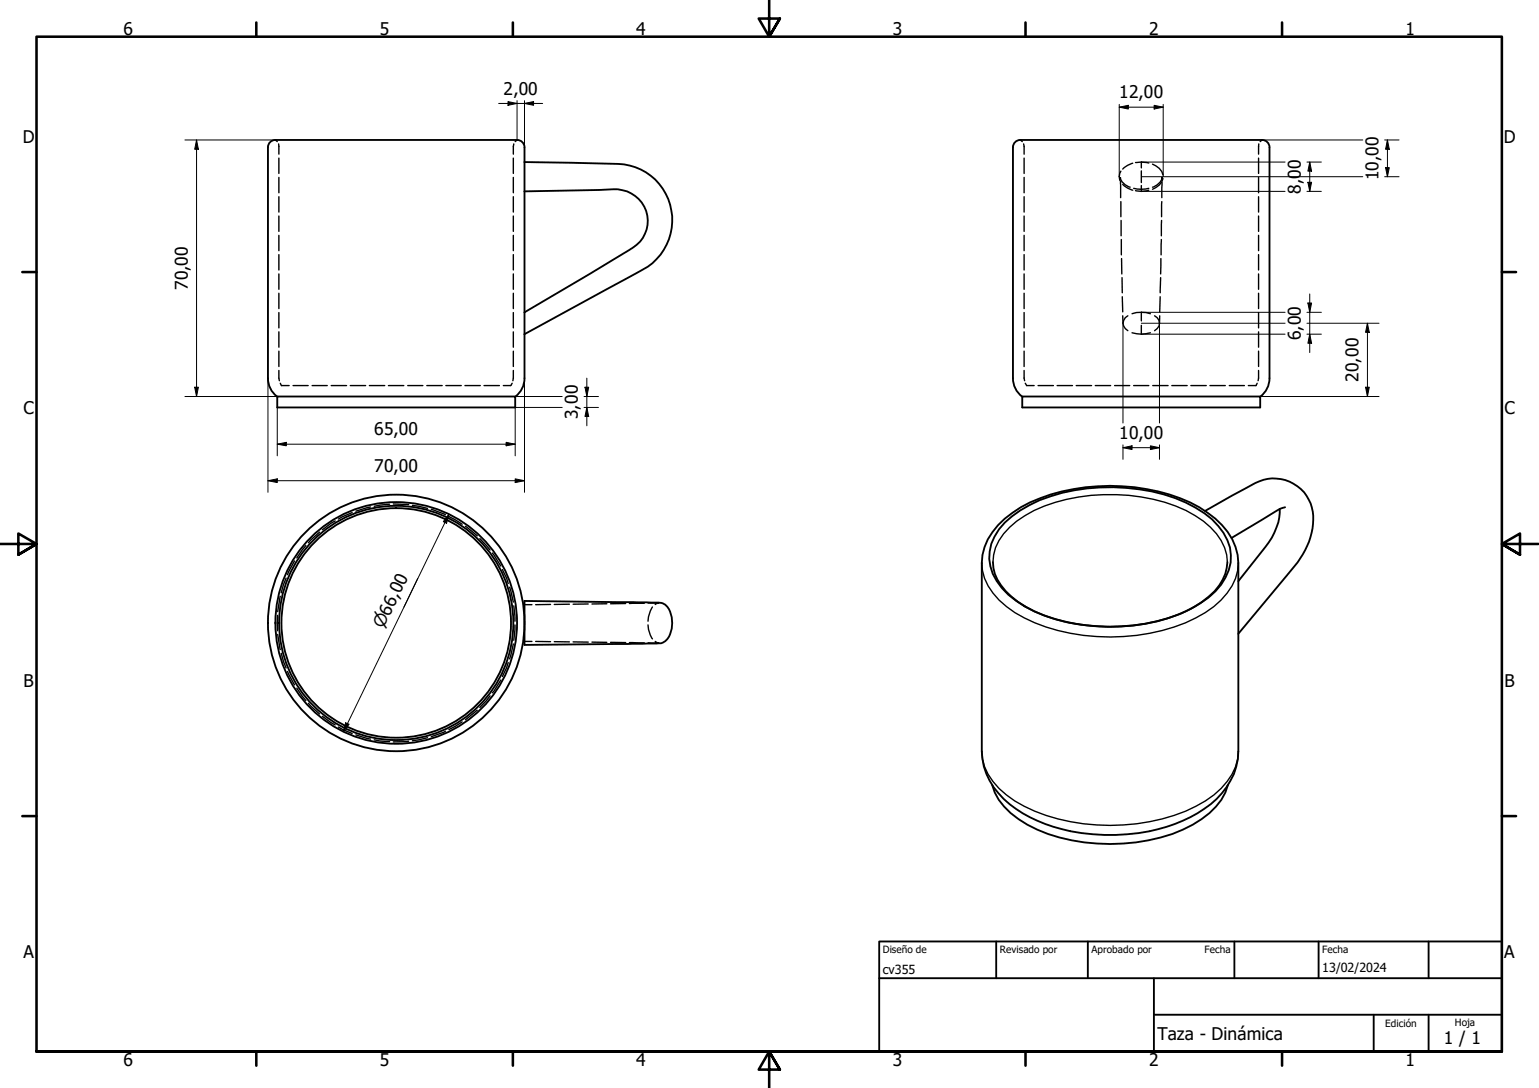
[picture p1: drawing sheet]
<svg xmlns="http://www.w3.org/2000/svg" width="420mm" height="297mm" viewBox="0 0 420 297" stroke-linecap="round" stroke-linejoin="round" font-family="sans-serif">
<!-- layer: Oculto (ISO) -->
<g fill="none" stroke="#000" stroke-width=".38">
<path d="M75.2 38.2l.5 .5M76.1 39.3v2.8M140.3 39.3l-.2 2.8M141.2 38.2l-.5 .5M278.6 38.2l.5 .5M279.5 39.3l.1 2.8M343.7 39.3l-.1 2.8M344.6 38.2l-.6 .5M76.1 43.2v4.2M76.1 48.4v4.2M76.1 53.7v4.2M76.1 59v4.2"/>
<path d="M140.1 43.2v4.2M140.1 48.4v4.2M140.1 53.7v4.2M140.1 59v4.2M279.6 43.2v4.2M279.6 48.4v4.2M279.6 53.7v4.2M279.6 59v4.2M305.9 49.8v4.2M305.9 48.8v-.2a3.4 3.4 0 0 0 2.6 2.5M306 46.7a2.73 2.73 0 0 0 0 3M306 55v4.2"/>
<path d="M306.5 50.3a6.1 6.1 0 0 0 2.7 1.6M309.2 44.6a6.1 6.1 0 0 0-2.7 1.6M309.5 51.4a8.5 8.5 0 0 0 4.1 0M310 52.1l1.6 .1M311.6 44.2l2 .3M311.6 44.2l-1.6 .2M311.6 44.2v1.6M311.6 46.7v3.1M311.6 50.7v1.5M313.6 51.9l-2 .3M314.6 44.8a4.3 4.3 0 0 1 2.9 2.9M317.2 55l-.1 4.2"/>
<path d="M317.2 48.8v-.2a3.4 3.4 0 0 1-2.6 2.5M317.2 49.8v4.2M317.5 48.8a4.3 4.3 0 0 1-2.9 2.9M343.6 43.2v4.2M343.6 48.4v4.2M343.6 53.7v4.2M343.6 59v4.2M76.1 64.2v4.2M76.1 69.5v4.2M76.1 74.8v4.2M140.1 64.2v4.2M140.1 69.5v4.2"/>
<path d="M140.1 74.8v4.2M279.6 64.2v4.2M279.6 69.5v4.2M279.6 74.8v4.2M306.1 60.2v4.2M306.1 65.4v4.2M306.2 70.6l.1 4.2M306.3 75.8l.1 4.1M316.9 75.8l-.2 4.1M316.9 70.6v4.2M317.1 65.4l-.1 4.2M317.1 60.2v4.2"/>
<path d="M343.6 64.2v4.2M343.6 69.5v4.2M343.6 74.8v4.2M76.1 80.1v4.2M76.1 85.3v4.2M76.1 90.6v4.2M76.1 95.9v4.2M140.1 80.1v4.2M140.1 85.3v4.2M140.1 90.6v4.2M140.1 95.9v4.2M279.6 80.1v4.2"/>
<path d="M279.6 85.3v4.2M279.6 90.6v4.2M279.6 95.9v4.2M306.4 81l.1 4.1M306.5 86.2l.1 2.1M307.9 86.2a2.21 2.21 0 0 0-1.3 2.1 2.21 2.21 0 0 0 1.3 2M309.1 90.9l2.5 .3M311.6 85.3l2.5 .3M311.6 85.3l-2.5 .3M311.6 85.3v2.3M311.6 88.8v2.4M314.1 90.9l-2.5 .3"/>
<path d="M315.2 86.2a2.21 2.21 0 0 1 1.3 2.1 2.21 2.21 0 0 1-1.3 2M316.6 86.2l-.1 2.1M316.7 81l-.1 4.1M343.6 80.1v4.2M343.6 85.3v4.2M343.6 90.6v4.2M343.6 95.9v4.2M76.1 101.1l.2 2.8M76.5 104.6l.3 .7h2.1M80 105.3h4.1M85.2 105.3h4.1M90.4 105.3h4.2"/>
<path d="M95.6 105.3h4.2M100.8 105.3h4.2M106 105.3h4.2M111.3 105.3h4.1M116.5 105.3h4.2M121.7 105.3h4.2M126.9 105.3h4.2M132.1 105.3h4.2M139.8 104.6l-.4 .7h-2M140.1 101.1l-.1 2.8M279.6 101.1l.1 2.8M279.9 104.6l.4 .7h2"/>
<path d="M283.4 105.3h4.2M288.6 105.3h4.2M293.8 105.3h4.2M299 105.3h4.2M304.3 105.3h4.1M309.5 105.3h4.1M314.7 105.3h4.2M319.9 105.3h4.2M325.1 105.3h4.2M330.3 105.3h4.2M335.6 105.3h4.1M343.2 104.6l-.3 .7h-2.1"/>
<path d="M343.6 101.1l-.1 2.8M96.1 139.9l-3.7 1.8M101.2 138.4l-4 1.2M106.4 137.7l-4.2 .5M107.4 137.6l4.2 .2M112.6 138l4.1 .8M117.7 139.1l3.9 1.4M78.1 157.8l-1.3 4M80.4 153.1l-1.9 3.8M83.5 149l-2.5 3.3M87.2 145.3l-3 2.9M91.5 142.2l-3.5 2.4"/>
<path d="M122.6 141l3.6 2.1M127.1 143.7l3.2 2.6M131 147.1l2.8 3.1M134.4 151l2.3 3.5M137.2 155.5l1.1 2.3 .4 1.5M75.8 168v4.2M75.8 173.2l.7 4.1M76.5 162.8l-.7 4.2M76.8 178.4l1.3 4M139.1 160.3l1 4.1M140.1 175.8l-1 4.1M140.3 165.4l.3 4.2"/>
<path d="M140.6 170.6l-.3 4.2M143.2 165.1h2M143.2 175.1h2M146.2 175.1l4.1 .1M150.3 165l-4.1 .1M151.3 175.2h4.1M155.4 165h-4.1M156.5 175.2l4.1 .1M160.6 164.9l-4.1 .1M161.6 175.3l4.1 .1M165.7 164.8l-4.1 .1M166.7 175.4h4.1"/>
<path d="M170.8 164.8h-4.1M171.8 175.4l4.1 .1M175.9 164.7l-4.1 .1M176.9 164.6h3l-1 .4M176.9 170.6a7 7 0 0 0 1.2 3.8M178.1 165.7a7.8 7.8 0 0 0-1.2 3.9M178.9 175.1l1 .5-3-.1M78.5 183.3l1.9 3.7M81 187.9l2.5 3.3M84.2 192l3 2.9M88 195.6l3.5 2.3M92.4 198.5l3.7 1.8"/>
<path d="M121.6 199.6l-3.9 1.6M126.2 197.1l-3.6 2.1M130.3 193.9l-3.2 2.6M133.8 190l-2.8 3.2M136.7 185.7l-2.3 3.5M138.7 180.9l-1.5 3.8M97.2 200.6l4 1.2M102.2 202l4.2 .5M111.6 202.4l-4.2 .2M116.7 201.4l-4.1 .8"/>
</g>
<!-- layer: Visible (ISO) -->
<g fill="none" stroke="#000" stroke-width=".51">
<path d="M75.2 38.2a2 2 0 0 0-2 2M75.2 38.2h66M141.2 38.2a2 2 0 0 1 2 2M278.5 38.2a2 2 0 0 0-2 2M278.6 38.2h66M344.6 38.2a2 2 0 0 1 2 2M73.2 40.2v63.1a6.3 6.3 0 0 0 2.5 5M143.2 44.2l25.6 .6a15.4 15.4 0 0 1 14.5 12.7 15.4 15.4 0 0 1-9.2 16.9l-30.9 16.8M143.2 52.2l20.4-.3a19.3 19.3 0 0 1 7.6 .3 8.7 8.7 0 0 1 5.6 7.9 8.7 8.7 0 0 1-5.1 8.2l-28.5 17M143.2 40.2v63.1a6.3 6.3 0 0 1-2.5 5M276.5 40.2v63.1a6.3 6.3 0 0 0 2.5 5M346.6 40.2v63.1a6.3 6.3 0 0 1-2.5 5"/>
<path d="M75.7 108.3h65v2.9h-65zM279.1 108.3h64.9v2.9h-64.9zM329 139.5l12.9-7.2a10.9 10.9 0 0 1 11.7 .1 10.9 10.9 0 0 1 4.9 10.7 20.3 20.3 0 0 1-4.2 10.4l-16.2 19.5M349.4 138.9a16.5 16.5 0 0 1-3.9 10.4l-7.4 9.4M350.8 138.5l-2.2 .9-12.4 7.5M271.1 153.5a12.5 12.5 0 0 0 5 9.4 38.1 38.1 0 0 0 20.6 7.8 49.9 49.9 0 0 0 29.4-5 16.4 16.4 0 0 0 8.8-10.6l.2-1.6M272.5 143.4a36.2 36.2 0 0 1 20.6-9.9 53.4 53.4 0 0 1 34.3 5 21.3 21.3 0 0 1 9.9 10.8l.6 2.2 .2 2.2v51.5a19.5 19.5 0 0 1-9.4 15.6 47 47 0 0 1-30.4 7 40.4 40.4 0 0 1-24.2-9.6 18.7 18.7 0 0 1-6.1-13v-51.5a15.2 15.2 0 0 1 4.5-10.3zM274.3 142.7a37.7 37.7 0 0 1 22.6-9.4 52.8 52.8 0 0 1 26.8 3.9 24.2 24.2 0 0 1 10.3 8.3 11.8 11.8 0 0 1-.6 14.1 29.1 29.1 0 0 1-14.1 9 53.5 53.5 0 0 1-36.9-1.7 21.8 21.8 0 0 1-11.4-10.3 12.4 12.4 0 0 1 3.3-13.9zM143.2 164.1l34.5 .4a5.1 5.1 0 0 1 4.5 1.2 7.7 7.7 0 0 1-.6 9.4 5.5 5.5 0 0 1-3.9 .6l-34.5 .4zM270.9 214.4a18.4 18.4 0 0 0 9.6 10.8 51.1 51.1 0 0 0 36.4 3.4 31 31 0 0 0 15.1-8.4l1.4-1.8 1.1-2 .7-2"/>
<circle cx="108.2" cy="170.1" r="31.3"/>
<circle cx="108.2" cy="170.1" r="32"/>
<circle cx="108.2" cy="170.1" r="35"/>
<circle cx="108.2" cy="170.1" r="33"/>
</g>
<!-- layer: Visible fina (ISO) -->
<path d="M268 153.7a15.5 15.5 0 0 0 6.8 11.9 45.1 45.1 0 0 0 24.6 8.2 53.4 53.4 0 0 0 27.1-5.1 21.3 21.3 0 0 0 10.8-10.8l.6-2.1 .2-2.1M271.1 153.5a14.3 14.3 0 0 1 6.5-11.2 42.5 42.5 0 0 1 23.7-7.2 46.4 46.4 0 0 1 25 5.7 17 17 0 0 1 8.6 10.7l.2 2M268 205.2a15.5 15.5 0 0 0 6.8 11.8 45.1 45.1 0 0 0 24.6 8.2 53.4 53.4 0 0 0 27.1-5.1 21.3 21.3 0 0 0 10.8-10.8l.6-2.1 .2-2" fill="none" stroke="#000" stroke-width=".38"/>
<!-- layer: Borde (ISO) -->
<g fill="none" stroke="#000" stroke-width=".7">
<path d="M70 6.1v3.9M140 6.1v3.9M210 0v10l-2.9-4.9h5.8l-2.9 4.9 2.9-4.9M280 6.1v3.9M350 6.1v3.9M6.1 74.3h3.9M410 74.3h3.9M0 148.5h10l-5-2.8v5.7l5-2.9-5 2.9M420 148.5h-10l5-2.8v5.7l-5-2.9 5 2.9M6.1 222.8h3.9M410 222.8h3.9M10 287.1v-277.1h400v277.1h-400h400"/>
<path d="M70 287.1v3.8M140 287.1v3.8M212.9 292l-2.9-4.9 2.9 4.9h-5.8l2.9-4.9v9.9M280 287.1v3.8M350 287.1v3.8"/>
</g>
<path d="M240 257h170v30.1h-170zM272 257v10.1M297 257v10.1M337 257v10.1M360 257v10.1M390 257v10.1M240 267.1h170M315 277h95M315 267.1v20M375 277v10.1M390 277v10.1" fill="none" stroke="#000" stroke-width=".51"/>
<!-- layer: Cota (ISO) -->
<g fill="none" stroke="#000" stroke-width=".27">
<path d="M50.5 38.2h24.7M53.7 38.2l.5 2.6h-1.1zM53.7 38.2v70.1M136.1 28.2h12M138.7 27.7l2.5 .5-2.5 .6zM141.2 27.5v10.7M143.2 28.2l2.5-.5v1.1zM143.2 27.5v12.7M305.6 29.3l2.4-.5v1zM305.6 29.3h12M305.6 28.5v19.7M315.1 28.8l2.5 .5-2.5 .5z"/>
<path d="M317.6 28.5v19.7M344.6 38.2h27.4M378 38.2h4M378.8 38.2l.5 2.6h-1zM378.8 38.2v10M311.6 52.2h39.2M311.6 44.2h39.2M311.6 48.2h60.4M356.8 52.2h3.9M356.8 44.2h3.9M357.1 49.8h1l-.5 2.4zM357.6 44.2l.5 2.5h-1z"/>
<path d="M357.6 44.2v8M378 48.2h4M378.3 45.8h1l-.5 2.4zM306.6 88.3v27.2M311.6 91.2h39.2M311.6 85.3h39.2M311.6 88.3h39.2M316.5 88.3v27.2M356.8 91.2h3.9M356.8 85.3h3.9M356.8 88.3h19.7M357.1 82.7h1l-.5 2.6z"/>
<path d="M357.6 91.2l.5 2.5h-1zM357.6 80.2v16.1M373.3 88.3l.5 2.4h-1zM373.3 88.3v20M50.5 108.3h25.2M53.1 105.7h1.1l-.5 2.6zM73.2 103.2v31.2M75.7 111.2v13.2M140.7 108.3h12.8M143.2 103.2v31.2M153.5 111.2h-12.8v13.2M159.4 108.3h4"/>
<path d="M159.4 111.2h4M159.7 105.7h1l-.5 2.6zM160.2 111.2l.5 2.5h-1zM160.2 103.2v13.1M344 108.3h32.5M372.8 105.7h1l-.5 2.6zM73.2 131.2l2.5-.5v1zM73.2 131.2h70M75.7 121.3l2.5-.5v.9zM75.7 121.3h65M138.2 120.8l2.5 .5-2.5 .4zM140.7 130.7l2.5 .5-2.5 .5z"/>
<path d="M306.6 122.2l2.5-.5v1zM306.6 122.2h9.9M306.6 121.5v3.9M314.1 121.7l2.4 .5-2.4 .5zM316.5 121.5v3.9M114 157.9l-3.7 7.8M122.6 140.4l-.7 2.5-.9-.5zM122.6 140.4l-28.9 59.4M94.4 197.3l.9 .4-1.6 2.1z"/>
</g>
<g fill="#000">
<path d="M138.7 27.7l2.5 .5-2.5 .6z" fill-rule="evenodd"/>
<path d="M143.2 28.2l2.5-.5v1.1z" fill-rule="evenodd"/>
<path d="M305.6 29.3l2.4-.5v1z" fill-rule="evenodd"/>
<path d="M315.1 28.8l2.5 .5-2.5 .5z" fill-rule="evenodd"/>
<path d="M53.7 38.2l.5 2.6h-1.1z" fill-rule="evenodd"/>
<path d="M357.1 49.8h1l-.5 2.4z" fill-rule="evenodd"/>
<path d="M357.6 44.2l.5 2.5h-1z" fill-rule="evenodd"/>
<path d="M378.3 45.8h1l-.5 2.4z" fill-rule="evenodd"/>
<path d="M378.8 38.2l.5 2.6h-1z" fill-rule="evenodd"/>
<path d="M357.1 82.7h1l-.5 2.6z" fill-rule="evenodd"/>
<path d="M357.6 91.2l.5 2.5h-1z" fill-rule="evenodd"/>
<path d="M373.3 88.3l.5 2.4h-1z" fill-rule="evenodd"/>
<path d="M53.1 105.7h1.1l-.5 2.6z" fill-rule="evenodd"/>
<path d="M159.7 105.7h1l-.5 2.6z" fill-rule="evenodd"/>
<path d="M160.2 111.2l.5 2.5h-1z" fill-rule="evenodd"/>
<path d="M372.8 105.7h1l-.5 2.6z" fill-rule="evenodd"/>
<path d="M73.2 131.2l2.5-.5v1z" fill-rule="evenodd"/>
<path d="M75.7 121.3l2.5-.5v.9z" fill-rule="evenodd"/>
<path d="M138.2 120.8l2.5 .5-2.5 .4z" fill-rule="evenodd"/>
<path d="M140.7 130.7l2.5 .5-2.5 .5z" fill-rule="evenodd"/>
<path d="M306.6 122.2l2.5-.5v1z" fill-rule="evenodd"/>
<path d="M314.1 121.7l2.4 .5-2.4 .5z" fill-rule="evenodd"/>
<path d="M122.6 140.4l-.7 2.5-.9-.5z" fill-rule="evenodd"/>
<path d="M94.4 197.3l.9 .4-1.6 2.1z" fill-rule="evenodd"/>
</g>
<g font-size="4.8">
<text x="33.7" y="9.6">6</text>
<text x="103.7" y="9.6">5</text>
<text x="173.7" y="9.6">4</text>
<text x="243.7" y="9.6">3</text>
<text x="313.7" y="9.6">2</text>
<text x="383.7" y="9.6">1</text>
<text x="137.5" y="25.8">2,00</text>
<text x="305.6" y="26.8">12,00</text>
<text x="6.2" y="38.9">D</text>
<text x="410.5" y="38.9">D</text>
<text x="355.2" y="52.9" transform="rotate(-90 355.2 52.9)">8,00</text>
<text x="376.4" y="49.2" transform="rotate(-90 376.4 49.2)">10,00</text>
<text x="51.2" y="79.2" transform="rotate(-90 51.2 79.2)">70,00</text>
<text x="355.2" y="92.9" transform="rotate(-90 355.2 92.9)">6,00</text>
<text x="370.9" y="104.3" transform="rotate(-90 370.9 104.3)">20,00</text>
<text x="6.4" y="113.1">C</text>
<text x="410.7" y="113.1">C</text>
<text x="102.2" y="118.9">65,00</text>
<text x="157.8" y="114.4" transform="rotate(-90 157.8 114.4)">3,00</text>
<text x="305.6" y="119.9">10,00</text>
<text x="102.2" y="128.8">70,00</text>
<text x="6.4" y="187.4">B</text>
<text x="410.7" y="187.4">B</text>
<text x="6.4" y="261.7">A</text>
<text x="410.7" y="261.7">A</text>
<text x="316" y="284">Taza - Dinámica</text>
<text x="394.2" y="285">1 / 1</text>
<text x="33.7" y="290.9">6</text>
<text x="103.7" y="290.9">5</text>
<text x="173.7" y="290.9">4</text>
<text x="243.7" y="290.9">3</text>
<text x="313.7" y="290.9">2</text>
<text x="383.7" y="290.9">1</text>
</g>
<text font-size="4.6" x="104.6" y="171.8" transform="rotate(-64 104.6 171.8)">⌀66,00</text>
<g font-size="3.4">
<text x="241" y="266">cv355</text>
<text x="361" y="265.5">13/02/2024</text>
</g>
<g font-size="2.7">
<text x="241" y="260.2">Diseño de</text>
<text x="273" y="260.1">Revisado por</text>
<text x="298" y="260.1">Aprobado por</text>
<text x="328.9" y="260.1">Fecha</text>
<text x="361" y="260.1">Fecha</text>
<text x="378.2" y="280.3">Edición</text>
<text x="397.2" y="280">Hoja</text>
</g>
</svg>
